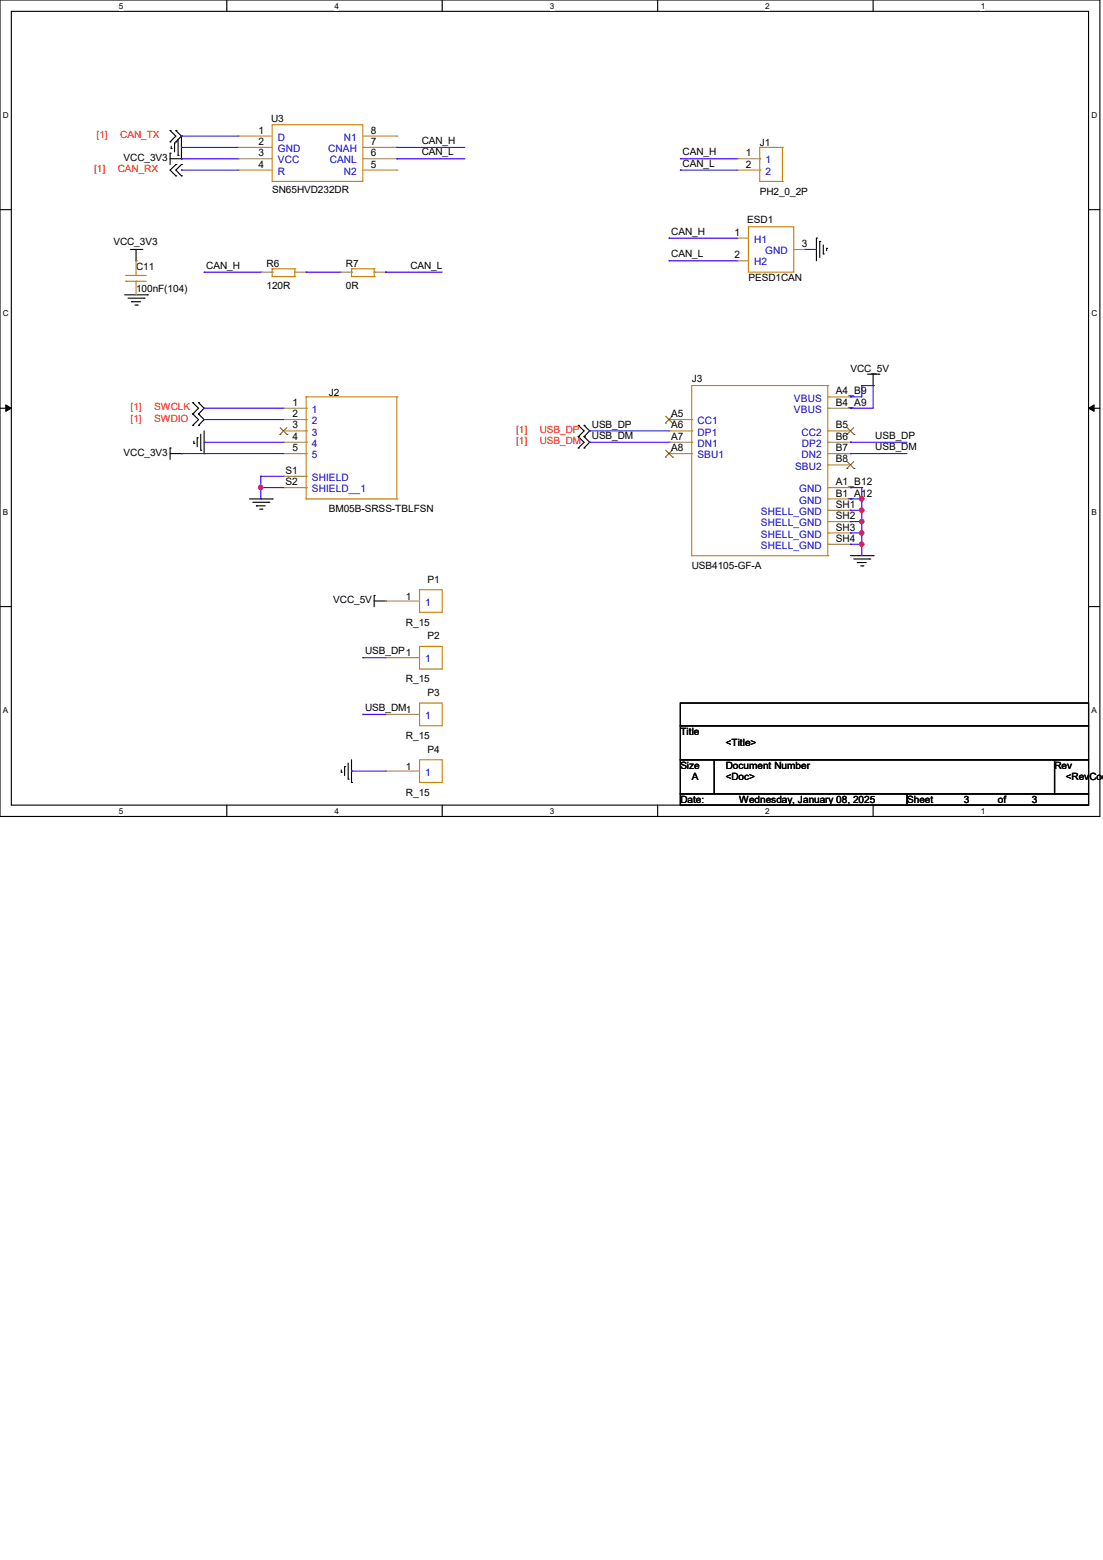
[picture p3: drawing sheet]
<svg xmlns="http://www.w3.org/2000/svg" width="210mm" height="297mm" viewBox="0 0 210 297" stroke-linecap="round" stroke-linejoin="round" font-family="sans-serif">
<path d="M0 0h209.4v155.4h-209.4zM2.2 2.2h205.1v151.1h-205.1z" fill="none" stroke="#000" stroke-width=".21"/>
<g fill="#fff">
<path d="M22.6 .3h.9v1.7h-.9z"/>
<path d="M22.6 153.5h.9v1.8h-.9z"/>
</g>
<path d="M43.2 0v2.2M43.2 153.3v2.1" fill="none" stroke="#000" stroke-width=".21"/>
<g fill="#fff">
<path d="M63.7 .3h.8v1.7h-.8z"/>
<path d="M63.7 153.5h.8v1.8h-.8z"/>
</g>
<path d="M84.2 0v2.2M84.2 153.3v2.1" fill="none" stroke="#000" stroke-width=".21"/>
<g fill="#fff">
<path d="M104.7 .3h.8v1.7h-.8z"/>
<path d="M104.7 153.5h.8v1.8h-.8z"/>
</g>
<path d="M125.2 0v2.2M125.2 153.3v2.1" fill="none" stroke="#000" stroke-width=".21"/>
<g fill="#fff">
<path d="M145.7 .3h.9v1.7h-.9z"/>
<path d="M145.7 153.5h.9v1.8h-.9z"/>
</g>
<path d="M166.2 0v2.2M166.2 153.3v2.1" fill="none" stroke="#000" stroke-width=".21"/>
<g fill="#fff">
<path d="M186.7 .3h.9v1.7h-.9z"/>
<path d="M186.7 153.5h.9v1.8h-.9z"/>
<path d="M.6 21h1.1v1.8h-1.1z"/>
<path d="M207.8 21h1.1v1.8h-1.1z"/>
<path d="M.6 58.8h1.1v1.7h-1.1z"/>
<path d="M207.8 58.8h1.1v1.7h-1.1z"/>
</g>
<path d="M0 39.9h2.2M207.3 39.9h2.1" fill="none" stroke="#000" stroke-width=".21"/>
<g fill="#fff">
<path d="M.6 96.6h1v1.7h-1z"/>
<path d="M207.8 96.6h1v1.7h-1z"/>
</g>
<path d="M0 77.7h2.2M207.3 77.7h2.1" fill="none" stroke="#000" stroke-width=".21"/>
<path d="M1.1 77.1l1.1 .6-1.1 .6zM207.3 77.7l1-.6v1.2z" fill="#000" stroke="#000" stroke-width=".19"/>
<g fill="#fff">
<path d="M.6 134.4h.9v1.7h-.9z"/>
<path d="M207.8 134.4h1v1.7h-1z"/>
</g>
<g fill="none" stroke="#000" stroke-width=".21">
<path d="M32.4 29.2h.1M32.4 24.8h.1M32.4 27h.1M32.4 30.2h2.1M32.4 29.2v2.1M32.4 24.8l1.1 1.1-1.1 1.1M32.6 28.3h.1M32.6 27.9v.4M33.2 27.2h.1M33.2 27.2v1.7M33.5 27h.1M33.5 24.8h.1"/>
<path d="M33.5 31.3h.1M33.5 33.5h.1M33.5 24.8l1 1.1M33.5 31.3l-1.1 1.1 1.1 1.1M33.9 29.6h.1M33.9 26.5v3.1M34.5 30.2h.1M34.5 31.3h.1M34.5 33.5h.1M34.5 25.9v4.3M34.5 25.9l-1 1.1M34.5 31.3l-1 1.1 1 1.1"/>
<path d="M23.7 56.1h4.4M24.4 56.8h3M24.8 47.5h2.2M25.1 57.4h.1M25.1 57.4h1.7M25.7 58.1h.4M25.9 49.7h.1M25.9 47.5v2.2M26.1 58.1h.1M27 47.5h.1M27.4 56.8h.1M28.1 56.1h.1"/>
<path d="M155.4 45.3h.1M155.4 45.3v4.4M156.1 46h.1M156.1 46v3M156.8 48.3h.1M156.8 46.7v1.6M157.4 47.3h.1M157.4 47.3v.4M36.7 78.8h.1M36.7 76.7h.1M36.7 78.8l1.1 1.1-1.1 1.1M36.7 76.7l1.1 1-1.1 1.1"/>
<path d="M37.8 78.8h.1M37.8 76.7h.1M37.8 78.8l1.1 1.1-1.1 1.1M37.8 76.7l1.1 1-1.1 1.1M165.2 71.2h2.1M166.2 73.4h.1M166.2 71.2v2.2M167.3 71.2h.1M32.4 85.3h.1M32.4 85.3v2.2M32.4 86.4h2.1M34.5 86.4h.1"/>
<path d="M36.7 81h.1M36.9 84.4h.1M36.9 84v.4M37.5 83.4h.1M37.5 83.4v1.6M37.8 81h.1M38.2 85.7h.1M38.2 82.7v3M38.9 86.4h.1M38.9 82v4.4M47.5 95h4.3M48.1 95.6h3.1"/>
<path d="M48.8 96.3h.1M48.8 96.3h1.7M49.4 96.9h.5M49.9 96.9h.1M51.2 95.6h.1M51.8 95h.1M110.1 81h.1M110.1 83.1h.1M110.1 85.3h.1M110.1 81l1.1 1-1.1 1.1M110.1 83.1l1.1 1.1-1.1 1.1M111.2 83.1h.1"/>
<path d="M111.2 81h.1M111.2 85.3h.1M111.2 81l1.1 1-1.1 1.1M111.2 83.1l1.1 1.1-1.1 1.1M0 115.5h2.2M71.2 113.4h.1M71.2 114.4h2.2M71.2 113.4v2.1M73.4 114.4h.1M161.9 105.8h4.3M162.6 106.4h3M163.2 107.1h.1"/>
<path d="M163.2 107.1h1.7M163.9 107.7h.4M164.3 107.7h.1M165.6 106.4h.1M166.2 105.8h.1M207.3 115.5h2.1M129.5 133.9h77.8v4.3h-77.8zM129.5 138.2h77.8v6.5h-77.8zM65 147h.1M65 146.6v.4M65.6 146h.1M65.6 146v1.7"/>
<path d="M66.3 148.3h.1M66.3 145.3v3M66.9 149h.1M66.9 144.7v4.3M129.5 144.7h6.5v6.4h-6.5zM129.5 151.1h43.2v2.2h-43.2zM136 144.7h64.8v6.4h-64.8zM172.7 151.1h34.6v2.2h-34.6zM200.8 144.7h6.5v6.4h-6.5z"/>
</g>
<g fill="none" stroke="#cc8006" stroke-width=".21">
<path d="M51.8 23.7h17.3v10.8h-17.3zM144.7 28.1h.1M144.7 34.5h.1M144.7 30.2h.1M144.7 32.4h.1M144.7 28.1v6.4M144.7 28.1h4.3M144.7 34.5h4.3M149 28.1h.1M149 34.5h.1M149 28.1v6.4M24 52.5h.1"/>
<path d="M24 53.6h.1M24 52.5h3.9M24 53.6h3.9M25.9 53.6h.1M25.9 52.5h.1M25.9 51.8v.7M25.9 53.6v.4M51.8 51.2h.1M51.8 51.8h.1M51.8 51.2v1.5h4.3M51.8 51.2h4.3M56.1 52.7h.1"/>
<path d="M56.1 51.2h.1M56.1 51.8h.1M56.1 51.2v1.5M66.9 51.2h.1M66.9 51.8h.1M66.9 51.2v1.5h4.3M66.9 51.2h4.3M71.2 52.7h.1M71.2 51.2h.1M71.2 51.8h.1M71.2 51.2v1.5M142.5 43.2h8.6v8.6h-8.6z"/>
<path d="M58.3 75.6h.1M58.3 77.7h.1M58.3 79.9h.1M58.3 75.6v19.4M58.3 75.6h17.3M75.6 75.6h.1M75.6 75.6v19.4M131.7 73.4h.1M131.7 79.9h.1M131.7 73.4h25.9M131.7 73.4v32.4M157.6 73.4h.1"/>
<path d="M157.6 75.6h.1M157.6 77.7h.1M157.6 73.4v32.4M58.3 95h.1M58.3 82h.1M58.3 84.2h.1M58.3 86.4h.1M58.3 90.7h.1M58.3 92.8h.1M58.3 95h17.3M75.6 95h.1M131.7 82h.1"/>
<path d="M131.7 84.2h.1M131.7 86.4h.1M157.6 82h.1M157.6 84.2h.1M157.6 86.4h.1M157.6 88.5h.1M157.6 92.8h.1M157.6 97.2h.1M157.6 95h.1M157.6 99.3h.1M79.9 112.3h4.3v4.3h-4.3zM131.7 105.8h.1"/>
<path d="M131.7 105.8h25.9M157.6 105.8h.1M157.6 101.5h.1M157.6 103.6h.1M79.9 123.1h4.3v4.3h-4.3zM79.9 133.9h4.3v4.3h-4.3zM79.9 144.7h4.3v4.3h-4.3z"/>
</g>
<g fill="none" stroke="#a84" stroke-width=".21">
<path d="M45.3 25.9h.1M45.3 28.1h.1M45.3 30.2h.1M45.3 32.4h.1M45.3 25.9h6.5M45.3 28.1h6.5M45.3 30.2h6.5M45.3 32.4h6.5M69.1 25.9h6.5M69.1 28.1h6.5M69.1 30.2h6.5M69.1 32.4h6.5"/>
<path d="M75.6 32.4h.1M75.6 30.2h.1M75.6 28.1h.1M75.6 25.9h.1M140.3 30.2h.1M140.3 32.4h.1M140.3 30.2h4.4M140.3 32.4h4.4M25.9 56.1h.1M25.9 49.7h.1M25.9 49.7v2.1M25.9 54v2.1"/>
<path d="M49.7 51.8h.1M49.7 51.8h2.1M56.1 51.8h2.2M58.3 51.8h.1M64.8 51.8h.1M64.8 51.8h2.1M71.2 51.8h2.2M73.4 51.8h.1M140.3 45.3h.1M140.3 49.7h.1M140.3 45.3h2.2M140.3 49.7h2.2"/>
<path d="M151.1 47.5h2.2M153.3 47.5h.1M54 77.7h.1M54 79.9h.1M54 77.7h4.3M54 79.9h4.3M127.4 79.9h.1M127.4 79.9h4.3M157.6 77.7h4.3M157.6 75.6h4.3M161.9 75.6h.1M161.9 77.7h.1"/>
<path d="M54 90.7h.1M54 92.8h.1M54 82h.1M54 84.2h.1M54 86.4h.1M54 90.7h4.3M54 92.8h4.3M54 82h4.3M54 84.2h4.3M54 86.4h4.3M127.4 82h.1M127.4 84.2h.1"/>
<path d="M127.4 86.4h.1M127.4 82h4.3M127.4 84.2h4.3M127.4 86.4h4.3M157.6 92.8h4.3M157.6 82h4.3M157.6 84.2h4.3M157.6 86.4h4.3M157.6 88.5h4.3M157.6 97.2h4.3M157.6 95h4.3M157.6 99.3h4.3"/>
<path d="M161.9 82h.1M161.9 84.2h.1M161.9 86.4h.1M161.9 88.5h.1M161.9 92.8h.1M161.9 97.2h.1M161.9 95h.1M161.9 99.3h.1M73.4 114.4h.1M73.4 114.4h6.5M157.6 101.5h4.3M157.6 103.6h4.3"/>
<path d="M161.9 101.5h.1M161.9 103.6h.1M73.4 125.2h.1M73.4 136h.1M73.4 125.2h6.5M73.4 136h6.5M73.4 146.8h.1M73.4 146.8h6.5"/>
</g>
<g fill="none" stroke="#804000" stroke-width=".19">
<path d="M126.7 79.2l1.4 1.4M128 79.2l-1.3 1.4M53.3 82.7h.1M53.3 81.4l1.4 1.3M54.6 81.4l-1.3 1.3M54.7 82.7h.1M126.7 80.6h.1M126.7 87h.1M126.7 85.7l1.4 1.3M128 85.7l-1.3 1.3M128.1 80.6h.1M128.1 87h.1"/>
<path d="M161.2 82.7h.1M161.2 89.2h.1M161.3 81.4l1.3 1.3M161.3 87.9l1.3 1.3M162.6 81.4l-1.4 1.3M162.6 87.9l-1.4 1.3M162.6 82.7h.1M162.6 89.2h.1"/>
</g>
<g fill="none" stroke="#4200ff" stroke-width=".21">
<path d="M34.5 25.9h.1M34.5 28.1h.1M34.5 30.2h.1M34.5 32.4h.1M34.5 25.9h10.8M34.5 28.1h10.8M34.5 30.2h10.8M34.5 32.4h10.8M75.6 28.1h.1M75.6 30.2h.1M75.6 28.1h12.9M75.6 30.2h12.9"/>
<path d="M129.5 30.2h.1M129.5 32.4h.1M129.5 30.2h10.8M129.5 32.4h10.8M38.9 51.8h.1M38.9 51.8h10.8M58.3 51.8h.1M58.3 51.8h6.5M73.4 51.8h.1M73.4 51.8h10.8M127.4 45.3h.1M127.4 49.7h.1"/>
<path d="M127.4 45.3h12.9M127.4 49.7h12.9M153.3 47.5h.1M153.3 47.5h2.1M38.9 77.7h.1M38.9 79.9h.1M38.9 77.7h15.1M38.9 79.9h15.1M161.9 75.6h.1M161.9 77.7h.1M164.1 73.4h.1M164.1 73.4h2.1"/>
<path d="M164.1 73.4v2.2h-2.2M166.2 73.4h.1M166.2 73.4v4.3h-4.3M34.5 86.4h.1M34.5 86.4h19.5M38.9 84.2h.1M38.9 84.2h15.1M49.7 90.7h.1M49.7 92.8h.1M49.7 95h.1M49.7 92.8h4.3M49.7 90.7h4.3"/>
<path d="M49.7 90.7v4.3M112.3 82h.1M112.3 84.2h.1M112.3 82h15.1M112.3 84.2h15.1M161.9 84.2h.1M161.9 86.4h.1M161.9 92.8h.1M161.9 95h.1M161.9 97.2h.1M161.9 99.3h.1M161.9 84.2h10.8"/>
<path d="M161.9 86.4h10.8M161.9 92.8h2.2M161.9 95h2.2M161.9 97.2h2.2M161.9 99.3h2.2M164.1 92.8h.1M164.1 95h.1M164.1 97.2h.1M164.1 99.3h.1M164.1 92.8v13M161.9 101.5h.1M161.9 103.6h.1"/>
<path d="M161.9 101.5h2.2M161.9 103.6h2.2M164.1 101.5h.1M164.1 103.6h.1M69.1 125.2h.1M69.1 136h.1M69.1 125.2h4.3M69.1 136h4.3M66.9 146.8h.1M66.9 146.8h6.5"/>
</g>
<g fill="#f00" stroke="#f00" stroke-width=".21">
<circle cx="164.1" cy="95" r=".4"/>
<circle cx="164.1" cy="99.3" r=".4"/>
<circle cx="164.1" cy="97.1" r=".4"/>
<circle cx="164.1" cy="101.5" r=".4"/>
<circle cx="164.1" cy="103.6" r=".4"/>
<circle cx="49.6" cy="92.8" r=".4"/>
</g>
<g font-size="1.9">
<text x="51.6" y="23.3">U3</text>
<text x="49.2" y="25.4">1</text>
<text x="49.2" y="27.6">2</text>
<text x="49.2" y="29.8">3</text>
<text x="70.6" y="29.8">6</text>
<text x="70.6" y="27.6">7</text>
<text x="70.6" y="25.4">8</text>
<text x="80.3" y="27.4">CAN_H</text>
<text x="80.3" y="29.6">CAN_L</text>
<text x="130" y="29.6">CAN_H</text>
<text x="142" y="29.8">1</text>
<text x="144.7" y="27.8">J1</text>
<text x="23.5" y="30.6">VCC_3V3</text>
<text x="49.2" y="31.9">4</text>
<text x="70.6" y="31.9">5</text>
<text x="130" y="31.8">CAN_L</text>
<text x="142" y="31.9">2</text>
<text x="51.8" y="36.7">SN65HVD232DR</text>
<text x="144.7" y="37.1">PH2_0_2P</text>
<text x="21.6" y="46.6">VCC_3V3</text>
<text x="127.8" y="44.7">CAN_H</text>
<text x="139.9" y="44.9">1</text>
<text x="142.3" y="42.5">ESD1</text>
<text x="152.7" y="47">3</text>
<text x="25.9" y="51.4">C11</text>
<text x="39.3" y="51.2">CAN_H</text>
<text x="50.8" y="50.9">R6</text>
<text x="65.9" y="50.9">R7</text>
<text x="78.1" y="51.2">CAN_L</text>
<text x="127.8" y="49">CAN_L</text>
<text x="139.9" y="49.2">2</text>
<text x="142.5" y="53.5">PESD1CAN</text>
<text x="25.9" y="55.7">100nF(104)</text>
<text x="50.8" y="55">120R</text>
<text x="65.9" y="55">0R</text>
<text x="161.9" y="70.8">VCC_5V</text>
<text x="55.7" y="77.3">1</text>
<text x="62.6" y="75.3">J2</text>
<text x="131.7" y="72.7">J3</text>
<text x="159.1" y="75.1">A4_B9</text>
<text x="159.1" y="77.3">B4_A9</text>
<text x="55.7" y="79.4">2</text>
<text x="55.7" y="81.6">3</text>
<text x="55.7" y="83.7">4</text>
<text x="112.7" y="81.4">USB_DP</text>
<text x="112.7" y="83.6">USB_DM</text>
<text x="127.8" y="79.4">A5</text>
<text x="127.8" y="81.6">A6</text>
<text x="127.8" y="83.7">A7</text>
<text x="159.1" y="81.6">B5</text>
<text x="159.1" y="83.7">B6</text>
<text x="166.7" y="83.6">USB_DP</text>
<text x="23.5" y="86.7">VCC_3V3</text>
<text x="55.7" y="85.9">5</text>
<text x="127.8" y="85.9">A8</text>
<text x="159.1" y="85.9">B7</text>
<text x="159.1" y="88.1">B8</text>
<text x="166.7" y="85.7">USB_DM</text>
<text x="54.4" y="90.2">S1</text>
<text x="54.4" y="92.4">S2</text>
<text x="159.1" y="92.4">A1_B12</text>
<text x="159.1" y="94.5">B1_A12</text>
<text x="62.6" y="97.5">BM05B-SRSS-TBLFSN</text>
<text x="159.1" y="96.7">SH1</text>
<text x="159.1" y="98.8">SH2</text>
<text x="159.1" y="101">SH3</text>
<text x="159.1" y="103.2">SH4</text>
<text x="81.4" y="111">P1</text>
<text x="131.7" y="108.3">USB4105-GF-A</text>
<text x="63.5" y="114.8">VCC_5V</text>
<text x="77.3" y="119.1">R_15</text>
<text x="77.3" y="114.2">1</text>
<text x="69.5" y="124.6">USB_DP1</text>
<text x="81.4" y="121.8">P2</text>
<text x="77.3" y="129.9">R_15</text>
<text x="69.5" y="135.4">USB_DM1</text>
<text x="81.4" y="132.5">P3</text>
<text x="77.3" y="140.7">R_15</text>
<text x="81.4" y="143.3">P4</text>
<text x="129.5" y="139.9">Title</text>
<text x="138.2" y="142">&lt;Title&gt;</text>
<text x="77.3" y="146.6">1</text>
<text x="129.5" y="146.3">Size</text>
<text x="131.7" y="148.5">A</text>
<text x="138.2" y="146.3">Document Number</text>
<text x="138.2" y="148.5">&lt;Doc&gt;</text>
<text x="200.8" y="146.3">Rev</text>
<text x="202.9" y="148.5">&lt;RevCode</text>
<text x="77.3" y="151.5">R_15</text>
<text x="129.5" y="152.8">Date:</text>
<text x="140.8" y="152.8">Wednesday, January 08, 2025</text>
<text x="172.7" y="152.8">Sheet</text>
<text x="183.5" y="152.8">3</text>
<text x="190" y="152.8">of</text>
<text x="196.5" y="152.8">3</text>
</g>
<g font-size="1.9" fill="#f00">
<text x="18.4" y="26.3">[1]</text>
<text x="22.9" y="26.3">CAN_TX</text>
<text x="17.9" y="32.8">[1]</text>
<text x="22.4" y="32.8">CAN_RX</text>
<text x="24.8" y="80.3">[1]</text>
<text x="24.8" y="78.1">[1]</text>
<text x="29.4" y="80.3">SWDIO</text>
<text x="29.4" y="78.1">SWCLK</text>
<text x="98.3" y="82.4">[1]</text>
<text x="102.8" y="82.4">USB_DP</text>
<text x="98.3" y="84.6">[1]</text>
<text x="102.8" y="84.6">USB_DM</text>
</g>
<g font-size="1.9" fill="#00c">
<text x="52.9" y="26.8">D</text>
<text x="52.9" y="29">GND</text>
<text x="62.5" y="29">CNAH</text>
<text x="65.5" y="26.8">N1</text>
<text x="52.9" y="31.1">VCC</text>
<text x="52.9" y="33.3">R</text>
<text x="62.8" y="31.1">CANL</text>
<text x="65.5" y="33.3">N2</text>
<text x="145.8" y="31.1">1</text>
<text x="145.8" y="33.3">2</text>
<text x="143.6" y="46.2">H1</text>
<text x="143.6" y="50.5">H2</text>
<text x="145.7" y="48.4">GND</text>
<text x="151.2" y="76.5">VBUS</text>
<text x="59.4" y="78.6">1</text>
<text x="59.4" y="80.8">2</text>
<text x="59.4" y="82.9">3</text>
<text x="132.8" y="80.8">CC1</text>
<text x="132.8" y="82.9">DP1</text>
<text x="151.2" y="78.6">VBUS</text>
<text x="152.6" y="82.9">CC2</text>
<text x="59.4" y="85.1">4</text>
<text x="59.4" y="87.2">5</text>
<text x="132.8" y="85.1">DN1</text>
<text x="132.8" y="87.2">SBU1</text>
<text x="151.4" y="89.4">SBU2</text>
<text x="152.6" y="87.2">DN2</text>
<text x="152.7" y="85.1">DP2</text>
<text x="59.4" y="91.6">SHIELD</text>
<text x="59.4" y="93.7">SHIELD__1</text>
<text x="152.2" y="93.7">GND</text>
<text x="152.2" y="95.9">GND</text>
<text x="144.9" y="98">SHELL_GND</text>
<text x="144.9" y="100.2">SHELL_GND</text>
<text x="144.9" y="102.4">SHELL_GND</text>
<text x="144.9" y="104.5">SHELL_GND</text>
<text x="81" y="115.3">1</text>
<text x="81" y="126.1">1</text>
<text x="81" y="136.9">1</text>
<text x="81" y="147.7">1</text>
</g>
<g font-size="1.6">
<text x="22.6" y="1.7">5</text>
<text x="63.7" y="1.7">4</text>
<text x="104.7" y="1.7">3</text>
<text x="145.7" y="1.7">2</text>
<text x="186.7" y="1.7">1</text>
<text x=".6" y="22.4">D</text>
<text x="207.8" y="22.4">D</text>
<text x=".6" y="60.2">C</text>
<text x="207.8" y="60.2">C</text>
<text x=".6" y="98">B</text>
<text x="207.8" y="98">B</text>
<text x=".6" y="135.8">A</text>
<text x="207.8" y="135.8">A</text>
<text x="22.6" y="154.9">5</text>
<text x="63.7" y="154.9">4</text>
<text x="104.7" y="154.9">3</text>
<text x="145.7" y="154.9">2</text>
<text x="186.7" y="154.9">1</text>
</g>
</svg>
